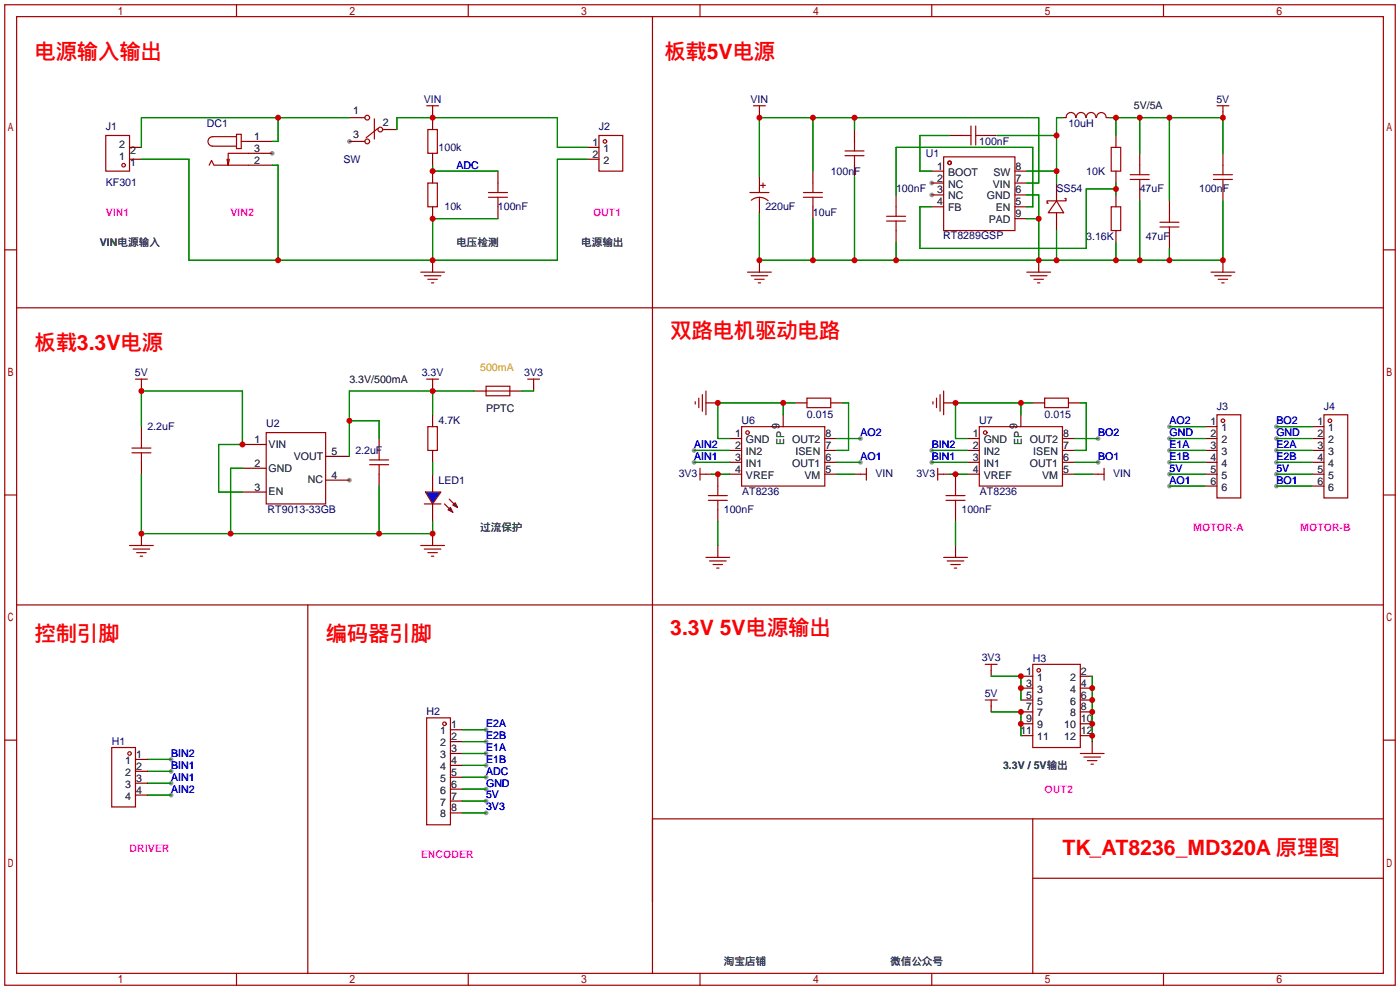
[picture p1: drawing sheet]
<svg xmlns="http://www.w3.org/2000/svg" width="299mm" height="212mm" viewBox="0 0 299 212" stroke-linecap="round" stroke-linejoin="round" font-family="sans-serif">
<g fill="#999">
<circle cx="74.7" cy="30.2" r=".51"/>
<circle cx="58.2" cy="32.8" r=".51"/>
<circle cx="199.1" cy="39.1" r=".51"/>
<circle cx="199.1" cy="41.7" r=".51"/>
<circle cx="74.7" cy="102.6" r=".51"/>
<circle cx="36.6" cy="162.3" r=".51"/>
<circle cx="36.6" cy="164.8" r=".51"/>
<circle cx="36.6" cy="167.4" r=".51"/>
<circle cx="36.6" cy="169.9" r=".51"/>
<circle cx="249.9" cy="93.7" r=".51"/>
<circle cx="249.9" cy="101.3" r=".51"/>
<circle cx="249.9" cy="98.8" r=".51"/>
<circle cx="249.9" cy="96.3" r=".51"/>
<circle cx="272.8" cy="93.7" r=".51"/>
<circle cx="272.8" cy="101.3" r=".51"/>
<circle cx="272.8" cy="98.8" r=".51"/>
<circle cx="272.8" cy="96.3" r=".51"/>
<circle cx="249.9" cy="103.9" r=".51"/>
<circle cx="249.9" cy="91.2" r=".51"/>
<circle cx="272.8" cy="103.9" r=".51"/>
<circle cx="272.8" cy="91.2" r=".51"/>
<circle cx="103.9" cy="156" r=".51"/>
<circle cx="103.9" cy="158.5" r=".51"/>
<circle cx="103.9" cy="161" r=".51"/>
<circle cx="103.9" cy="163.6" r=".51"/>
<circle cx="103.9" cy="166.1" r=".51"/>
<circle cx="103.9" cy="168.7" r=".51"/>
<circle cx="103.9" cy="171.2" r=".51"/>
<circle cx="103.9" cy="173.7" r=".51"/>
<circle cx="148.3" cy="96.3" r=".51"/>
<circle cx="148.3" cy="98.8" r=".51"/>
<circle cx="183.9" cy="98.8" r=".51"/>
<circle cx="183.9" cy="93.7" r=".51"/>
<circle cx="199.1" cy="96.3" r=".51"/>
<circle cx="199.1" cy="98.8" r=".51"/>
<circle cx="234.7" cy="98.8" r=".51"/>
<circle cx="234.7" cy="93.7" r=".51"/>
</g>
<g fill="none" stroke="#a10000" stroke-width=".25">
<path d="M1 1h297.2v209.6h-297.2zM3.6 3.6h292.1v204.4h-292.1zM50.5 1v2.6M100.1 1v2.6M149.6 1v2.6M199.1 1v2.6M248.7 1v2.6M22.6 29h5.1v7.6h-5.1zM44.7 35.3l.5-1 .5 1h7.4M49 34l-.2 1.3M50.5 28.7h1.1v3.1h-1.1zM50.5 29.2h-5a1.02 1.02 0 0 0-1.1 1 1.02 1.02 0 0 0 1.1 1h5"/>
<path d="M51.6 30.2h1.5M53.1 32.8h-4.3v2.5l-.3-1.3M77.2 25.1h.8M77.2 30.2h.8M80 25.4v4.3M80.8 27.4l-2.6 2.1M81.8 27.7h.5M91.2 22.6h2.5M91.4 27.7h2.1v5.1h-2.1zM91.4 39.1h2.1v5.1h-2.1zM92.5 22.6v1.3M106.4 39.1v2"/>
<path d="M128 29h5.1v7.6h-5.1zM161 22.6h2.6M162.3 22.6v1.3M162.6 39.6h1M163.1 39.1v1M173.7 39.1v2M180.6 33.3h4.1M180.6 32.3h4.1M182.6 30.2v2.1M182.6 33.3v2M201.7 33.5h15.2v15.8h-15.2zM205.5 29h2"/>
<path d="M207.5 26.9v4.1M208.5 26.9v4.1M208.5 29h2.1M227.9 25.1a1.01 1.01 0 0 1 1-1.1 1.01 1.01 0 0 1 1 1.1M230 25.1a1.01 1.01 0 0 1 1-1.1 1.01 1.01 0 0 1 1 1.1M232.2 25.1a1.01 1.01 0 0 1 1-1.1 1.01 1.01 0 0 1 1 1.1M234.4 25.1a1.01 1.01 0 0 1 1-1 1.01 1.01 0 0 1 1 1M237.5 31.5h2v5.1h-2zM241.6 38.4h4M241.6 37.3h4M243.6 35.3v2M243.6 38.4v2"/>
<path d="M259.3 38.4h4.1M259.3 37.3h4.1M260.1 22.6h2.5M261.4 22.6v1.3M261.4 35.3v2M261.4 38.4v2M1 53.4h2.6M89.9 58.2h5.1M90.7 58.9h3.5M91.4 59.7h2.1M104.4 42.2h4.1M104.4 41.1h4.1"/>
<path d="M106.4 42.2v2M159.8 58.2h5M160.3 41.1h4M160.5 58.9h3.6M160.6 42.8a2.74 2.74 0 0 1 3.6 .1M161.3 59.7h2M162.3 40.4v.7M162.3 42.2v.7M171.7 42.2h4.1M171.7 41.1h4.1M173.7 42.2v2M189.5 47.2h4"/>
<path d="M189.5 46.2h4M191.5 44.2v2M191.5 47.2v2.1M219.5 58.2h5M220.2 58.9h3.6M221 59.7h2M225.8 42.9l1.5 2.6h-3.3zM227.6 42.4h.2v.5h-4v.5h.2M237.5 44.2h2v5.1h-2zM247.9 48.5h4.1M247.9 47.5h4.1M249.9 45.5v2"/>
<path d="M249.9 48.5v2M258.8 58.2h5.1M259.6 58.9h3.5M260.3 59.7h2.1M295.7 53.4h2.5M92.2 60.5h.5M162.1 60.5h.5M221.7 60.5h.5M261.1 60.5h.5M103.9 82.5h5.1v2.1h-5.1zM103.9 83.6h5.1M260.1 88.6h5.1v17.8h-5.1z"/>
<path d="M1 105.8h2.6M90.7 107.7h3.5M295.7 105.8h2.5M1 158.2h2.6M295.7 158.2h2.5M50.5 208v2.6M100.1 208v2.6M149.6 208v2.6M199.1 208v2.6M248.7 208v2.6"/>
<circle cx="26.4" cy="35.3" r=".38"/>
<circle cx="78.5" cy="25.1" r=".51"/>
<circle cx="78.5" cy="30.2" r=".51"/>
<circle cx="81.3" cy="27.7" r=".51"/>
<circle cx="129.3" cy="30.2" r=".38"/>
<circle cx="202.9" cy="34.8" r=".38"/>
<circle cx="261.4" cy="89.9" r=".38"/>
</g>
<path d="M220.7 175v33M295.7 175h-156.3v33M220.7 187.7h75" fill="none" stroke="#900" stroke-width=".25"/>
<g fill="none" stroke="#008700" stroke-width=".25">
<path d="M30.2 34h10.2v21.6h78.7v-21.6h6.4M58.2 35.3h1.2v20.3M59.4 25.1v5.1h-1.2M74.7 25.1h-44.5v6.4M84.8 27.7v-2.6h34.3v6.4h6.4M92.5 35.3v1.3h13.9M162.3 37.8v-12.7h59.7v14h-2.5M173.7 25.1v11.5M182.6 25.1v2.6M182.6 37.8v17.8M202.9 29h-6.3v7.6h2.5M213.1 29h12.7"/>
<path d="M219.5 36.6h6.3M227.1 25.1h-1.3v14M237.2 25.1h24.2v7.7M238.5 25.1v3.9M238.5 39.1v2.6M243.6 25.1v7.7M249.9 25.1v17.8M106.4 46.7h-13.9v8.9M173.7 46.7v8.9M191.5 41.7v-10.2h29.2v12.7h-1.2M191.5 51.8v3.8M219.5 46.7h2.5"/>
<path d="M219.5 41.7h2.5v13.9M225.8 49.3v6.3M238.5 40.4h-6.3v12.7h-35.6v-8.9h2.5M238.5 51.8v3.8M243.6 42.9v12.7M249.9 53.1v2.5M261.4 42.9v12.7h-99.1v-10.1M249.9 93.7h7.7M249.9 98.8h7.7M249.9 96.3h7.7M249.9 101.3h7.7M31.5 162.3h5.1"/>
<path d="M31.5 164.8h5.1M31.5 167.4h5.1M31.5 169.9h5.1"/>
</g>
<g fill="none" stroke="#870000" stroke-width=".25">
<path d="M27.7 34h2.5M27.7 31.5h2.5M53.1 30.2h5.1M53.1 35.3h5.1M53.1 32.8h5.1M74.7 25.1h2.5M74.7 30.2h2.5M82.3 27.7h2.5M92.5 23.9v3.8M92.5 32.8v2.5M92.5 36.6v2.5M106.4 36.6v2.5"/>
<path d="M125.5 34h2.5M125.5 31.5h2.5M162.3 23.9v1.2M162.3 37.8v2.6M173.7 36.6v2.5M182.6 27.7v2.5M182.6 35.3v2.5M199.1 36.6h2.6M199.1 39.1h2.6M202.9 29h2.6M210.6 29h2.5M216.9 36.6h2.6"/>
<path d="M216.9 39.1h2.6M225.8 39.1v3.8M227.1 25.1h.7M236.5 25.1h.7M238.5 29v2.5M238.5 36.6v2.5M243.6 32.8v2.5M261.4 23.9v1.2M261.4 32.8v2.5M92.5 44.2v2.5M92.5 55.6v2.6M106.4 44.2v2.5"/>
<path d="M162.3 42.9v2.6M162.3 55.6v2.6M173.7 44.2v2.5M191.5 41.7v2.5M191.5 49.3v2.5M199.1 41.7h2.6M199.1 44.2h2.6M216.9 41.7h2.6M216.9 44.2h2.6M216.9 46.7h2.6M222 55.6v2.6M225.8 45.5v3.8"/>
<path d="M238.5 41.7v2.5M238.5 49.3v2.5M243.6 40.4v2.5M249.9 42.9v2.6M249.9 50.5v2.6M261.4 40.4v2.5M261.4 55.6v2.6M101.3 83.6h2.6M109 83.6h2.5M257.6 91.2h2.5M257.6 93.7h2.5M257.6 96.3h2.5"/>
<path d="M257.6 98.8h2.5M257.6 101.3h2.5M257.6 103.9h2.5"/>
</g>
<g fill="#00f" stroke="#a10000" stroke-width=".25">
<path d="M90.9 105.2h3.3l-1.7 2.5z"/>
<path d="M96.8 107.9l.5-.5 .5 1.1z"/>
<path d="M95.8 109l.5-.5 .5 1z"/>
</g>
<g fill="none" stroke="#a10000" stroke-width=".25">
<path d="M28.2 96.8h4.1M28.2 95.8h4.1M29 81h2.5M30.2 81v1.3M30.2 93.7v2.1M30.2 96.8v2M56.9 92.5h12.7v15.2h-12.7zM79 99.3h4.1M79 98.3h4.1M81 96.3v2M81 99.3v2M91.2 81h2.5"/>
<path d="M91.4 91.2h2.1v5.1h-2.1zM92.5 81v1.3M112.8 81h2.5M114 81v1.3M148.6 85.9v.5M149.4 85.1v2M150.1 84.3v3.6M150.9 83.6v5M158.5 91.2h17.8v12.7h-17.8zM172.5 85.1h5v2h-5zM199.4 85.9v.5M200.2 85.1v2"/>
<path d="M200.9 84.3v3.6M201.7 83.6v5M209.3 91.2h17.8v12.7h-17.8zM223.3 85.1h5v2h-5zM283 88.6h5v17.8h-5zM27.7 116.6h5.1M28.4 117.3h3.6M29.2 118.1h2M30 118.9h.5M89.9 116.6h5.1M90.7 117.3h3.5M91.4 118.1h2.1"/>
<path d="M92.2 118.9h.5M95 107.7l1 1M96 106.7l1 1M149.6 100.1v2.5M149.6 101.3h1.3M150.9 119.1h5.1M151.4 105.9h4M151.4 106.9h4M151.6 119.9h3.6M153.4 103.9v2M153.4 106.9v2.1M183.9 101.3h1.3"/>
<path d="M185.2 100.1v2.5M200.4 101.3h1.3M200.4 100.1v2.5M201.7 119.1h5.1M202.2 105.9h4M202.2 106.9h4M202.4 119.9h3.6M204.2 103.9v2M204.2 106.9v2.1M234.7 101.3h1.3M236 100.1v2.5M152.4 120.6h2"/>
<path d="M153.2 121.4h.5M203.2 120.6h2M204 121.4h.5M23.9 159.8h5.1v12.7h-5.1zM91.2 153.4h5.1v22.9h-5.1zM210.6 149.6h2.5M210.6 142h2.5M211.8 142v1.3M211.8 149.6v1.3M220.7 142h10.2v17.8h-10.2zM230.9 161h5.1M231.6 161.8h3.6"/>
<path d="M232.4 162.6h2M233.2 163.3h.5"/>
<circle cx="159.8" cy="92.5" r=".38"/>
<circle cx="210.6" cy="92.5" r=".38"/>
<circle cx="284.2" cy="89.9" r=".38"/>
<circle cx="95" cy="154.7" r=".38"/>
<circle cx="222" cy="143.3" r=".38"/>
<circle cx="27.7" cy="161" r=".38"/>
</g>
<g fill="none" stroke="#870000" stroke-width=".25">
<path d="M30.2 82.3v1.3M30.2 91.2v2.5M30.2 98.8v2.5M51.8 95h5.1M69.6 97.5h5.1M81 93.7v2.6M92.5 82.3v1.3M92.5 88.6v2.6M92.5 96.3v2.5M114 82.3v1.3M150.9 86.1h2.5M156 93.7h2.5"/>
<path d="M156 96.3h2.5M156 98.8h2.5M167.4 88.6v2.6M169.9 86.1h2.6M176.3 93.7h2.5M176.3 96.3h2.5M176.3 98.8h2.5M177.5 86.1h2.6M201.7 86.1h2.5M206.8 93.7h2.5M206.8 96.3h2.5M206.8 98.8h2.5"/>
<path d="M218.2 88.6v2.6M220.7 86.1h2.6M227.1 93.7h2.5M227.1 96.3h2.5M227.1 98.8h2.5M228.3 86.1h2.6M280.4 91.2h2.6M280.4 93.7h2.6M280.4 96.3h2.6M280.4 98.8h2.6M30.2 114v2.6M51.8 100.1h5.1"/>
<path d="M51.8 105.2h5.1M69.6 102.6h5.1M81 101.3v2.6M92.5 101.3v3.9M92.5 107.7v3.8M92.5 114v2.6M150.9 101.3h1.2M153.4 101.3v2.6M153.4 109v2.5M153.4 116.6v2.5M156 101.3h2.5M176.3 101.3h2.5"/>
<path d="M182.6 101.3h1.3M201.7 101.3h1.2M204.2 101.3v2.6M204.2 109v2.5M204.2 116.6v2.5M206.8 101.3h2.5M227.1 101.3h2.5M233.4 101.3h1.3M280.4 101.3h2.6M280.4 103.9h2.6M96.3 156h2.5M96.3 158.5h2.5"/>
<path d="M211.8 143.3v1.2M211.8 150.9v1.2M218.2 144.5h2.5M218.2 157.2h2.5M218.2 147.1h2.5M218.2 154.7h2.5M218.2 149.6h2.5M218.2 152.1h2.5M230.9 144.5h2.5M230.9 157.2h2.5M230.9 147.1h2.5M230.9 154.7h2.5"/>
<path d="M230.9 149.6h2.5M230.9 152.1h2.5M233.4 158.5v2.5M29 162.3h2.5M29 164.8h2.5M29 167.4h2.5M29 169.9h2.5M96.3 161h2.5M96.3 163.6h2.5M96.3 166.1h2.5M96.3 168.7h2.5M96.3 171.2h2.5"/>
<path d="M96.3 173.7h2.5"/>
</g>
<g fill="none" stroke="#008700" stroke-width=".25">
<path d="M30.2 91.2v-7.6h21.6v11.4h-5.1v10.2h5.1M74.7 89.9h6.3v3.8M92.5 83.6v5M92.5 98.8v2.5M101.3 83.6h-26.6v13.9M111.5 83.6h2.5M148.3 98.8h7.7M148.3 96.3h7.7M167.4 86.1v2.5M169.9 86.1h-16.5v7.6h2.6M178.8 93.7h5.1M178.8 98.8h5.1"/>
<path d="M180.1 86.1h1.3v10.2h-2.6M199.1 98.8h7.7M199.1 96.3h7.7M218.2 86.1v2.5M220.7 86.1h-16.5v7.6h2.6M229.6 93.7h5.1M229.6 98.8h5.1M230.9 86.1h1.3v10.2h-2.6M249.9 91.2h7.7M272.8 93.7h7.6M272.8 98.8h7.6M272.8 96.3h7.6"/>
<path d="M272.8 91.2h7.6M30.2 101.3v12.7h62.3v-2.5M51.8 100.1h-2.5v13.9M81 103.9v10.1M152.1 101.3h3.9M153.4 111.5v5.1M178.8 101.3h3.8M202.9 101.3h3.9M204.2 111.5v5.1M229.6 101.3h3.8M249.9 103.9h7.7M272.8 101.3h7.6"/>
<path d="M272.8 103.9h7.6M98.8 156h5.1M98.8 158.5h5.1M211.8 152.1h6.4v5.1M211.8 144.5h6.4v5.1M233.4 144.5v14M98.8 161h5.1M98.8 163.6h5.1M98.8 166.1h5.1M98.8 168.7h5.1M98.8 171.2h5.1M98.8 173.7h5.1"/>
</g>
<path d="M139.4 3.6v189.2M3.6 65.8h292.1M3.6 129.3h292.1M65.8 129.3v78.7" fill="none" stroke="#900" stroke-width=".25"/>
<g fill="#c00">
<circle cx="92.5" cy="25.1" r=".63"/>
<circle cx="92.5" cy="36.6" r=".63"/>
<circle cx="59.4" cy="25.1" r=".63"/>
<circle cx="92.5" cy="55.6" r=".63"/>
<circle cx="92.5" cy="46.7" r=".63"/>
<circle cx="59.4" cy="55.6" r=".63"/>
<circle cx="225.8" cy="29" r=".63"/>
<circle cx="225.8" cy="36.6" r=".63"/>
<circle cx="238.5" cy="40.4" r=".63"/>
<circle cx="182.6" cy="25.1" r=".63"/>
<circle cx="173.7" cy="25.1" r=".63"/>
<circle cx="162.3" cy="25.1" r=".63"/>
<circle cx="261.4" cy="25.1" r=".63"/>
<circle cx="249.9" cy="25.1" r=".63"/>
<circle cx="243.6" cy="25.1" r=".63"/>
<circle cx="238.5" cy="25.1" r=".63"/>
<circle cx="249.9" cy="55.6" r=".63"/>
<circle cx="261.4" cy="55.6" r=".63"/>
<circle cx="243.6" cy="55.6" r=".63"/>
<circle cx="238.5" cy="55.6" r=".63"/>
<circle cx="225.8" cy="55.6" r=".63"/>
<circle cx="222" cy="55.6" r=".63"/>
<circle cx="191.5" cy="55.6" r=".63"/>
<circle cx="222" cy="46.7" r=".63"/>
<circle cx="182.6" cy="55.6" r=".63"/>
<circle cx="173.7" cy="55.6" r=".63"/>
<circle cx="162.3" cy="55.6" r=".63"/>
<circle cx="92.5" cy="83.6" r=".63"/>
<circle cx="74.7" cy="89.9" r=".63"/>
<circle cx="30.2" cy="83.6" r=".63"/>
<circle cx="51.8" cy="95" r=".63"/>
<circle cx="49.3" cy="114" r=".63"/>
<circle cx="30.2" cy="114" r=".63"/>
<circle cx="81" cy="114" r=".63"/>
<circle cx="92.5" cy="114" r=".63"/>
<circle cx="233.4" cy="147.1" r=".63"/>
<circle cx="233.4" cy="149.6" r=".63"/>
<circle cx="233.4" cy="152.1" r=".63"/>
<circle cx="233.4" cy="154.7" r=".63"/>
<circle cx="233.4" cy="157.2" r=".63"/>
<circle cx="218.2" cy="152.1" r=".63"/>
<circle cx="218.2" cy="154.7" r=".63"/>
<circle cx="218.2" cy="144.5" r=".63"/>
<circle cx="218.2" cy="147.1" r=".63"/>
<circle cx="153.4" cy="101.3" r=".63"/>
<circle cx="167.4" cy="86.1" r=".63"/>
<circle cx="153.4" cy="86.1" r=".63"/>
<circle cx="204.2" cy="101.3" r=".63"/>
<circle cx="218.2" cy="86.1" r=".63"/>
<circle cx="204.2" cy="86.1" r=".63"/>
</g>
<g font-size="4.5" fill="#f00">
<text x="7.4" y="12.6">电源输入输出</text>
<text x="142" y="12.6">板载5V电源</text>
<text x="7.4" y="74.9">板载3.3V电源</text>
<text x="143.3" y="72.3">双路电机驱动电路</text>
<text x="7.4" y="137.1">控制引脚</text>
<text x="69.6" y="137.1">编码器引脚</text>
<text x="143.3" y="135.8">3.3V 5V电源输出</text>
<text x="227.1" y="182.8">TK_AT8236_MD320A 原理图</text>
</g>
<g font-size="2.3" fill="#000080">
<text x="90.6" y="21.9">VIN</text>
<text x="160.4" y="21.9">VIN</text>
<text x="260" y="21.9">5V</text>
<text x="22.6" y="27.9">J1</text>
<text x="44.2" y="27.1">DC1</text>
<text x="128" y="27.9">J2</text>
<text x="228.3" y="27.1">10uH</text>
<text x="73.4" y="34.8">SW</text>
<text x="93.7" y="32.2">100k</text>
<text x="197.9" y="33.5">U1</text>
<text x="209.3" y="31">100nF</text>
<text x="22.6" y="39.8">KF301</text>
<text x="177.5" y="37.3">100nF</text>
<text x="191.5" y="41.1">100nF</text>
<text x="225.8" y="41.1">SS54</text>
<text x="232.2" y="37.3">10K</text>
<text x="243.6" y="41.1">47uF</text>
<text x="256.3" y="41.1">100nF</text>
<text x="95" y="44.9">10k</text>
<text x="106.4" y="44.9">100nF</text>
<text x="163.6" y="44.9">220uF</text>
<text x="173.7" y="46.2">10uF</text>
<text x="201.6" y="51.1">RT8289GSP</text>
<text x="232.2" y="51.3">3.16K</text>
<text x="244.9" y="51.3">47uF</text>
<text x="28.8" y="80.3">5V</text>
<text x="90.1" y="80.3">3.3V</text>
<text x="112" y="80.3">3V3</text>
<text x="172.5" y="89.3">0.015</text>
<text x="223.3" y="89.3">0.015</text>
<text x="260.1" y="87.6">J3</text>
<text x="283" y="87.6">J4</text>
<text x="31.5" y="91.9">2.2uF</text>
<text x="56.9" y="91.3">U2</text>
<text x="93.7" y="90.6">4.7K</text>
<text x="158.5" y="90.6">U6</text>
<text x="209.3" y="90.6">U7</text>
<text x="75.9" y="97">2.2uF</text>
<text x="145" y="101.9">3V3</text>
<text x="187.1" y="101.9">VIN</text>
<text x="195.8" y="101.9">3V3</text>
<text x="237.9" y="101.9">VIN</text>
<text x="93.7" y="103.3">LED1</text>
<text x="158.6" y="105.8">AT8236</text>
<text x="209.4" y="105.8">AT8236</text>
<text x="57.2" y="109.6">RT9013-33GB</text>
<text x="154.7" y="109.7">100nF</text>
<text x="205.5" y="109.7">100nF</text>
<text x="209.8" y="141.3">3V3</text>
<text x="220.7" y="141.4">H3</text>
<text x="210.4" y="148.9">5V</text>
<text x="91.2" y="152.9">H2</text>
<text x="23.9" y="159.2">H1</text>
</g>
<g font-size="2.3">
<text x="242.3" y="23.3">5V/5A</text>
<text x="54.4" y="29.9">1</text>
<text x="75.5" y="24.3">1</text>
<text x="75.5" y="29.4">3</text>
<text x="81.8" y="26.9">2</text>
<text x="25.5" y="34.3">1</text>
<text x="25.5" y="31.7">2</text>
<text x="27.8" y="35.5">1</text>
<text x="27.8" y="33">2</text>
<text x="54.4" y="35">2</text>
<text x="54.4" y="32.5">3</text>
<text x="126.6" y="31.2">1</text>
<text x="126.6" y="33.7">2</text>
<text x="129" y="32.5">1</text>
<text x="129" y="35">2</text>
<text x="200.3" y="36.3">1</text>
<text x="200.3" y="38.8">2</text>
<text x="200.3" y="41.3">3</text>
<text x="202.6" y="37.5">BOOT</text>
<text x="202.6" y="40.1">NC</text>
<text x="212.2" y="40.1">VIN</text>
<text x="212.3" y="37.5">SW</text>
<text x="217" y="41.3">6</text>
<text x="217" y="38.8">7</text>
<text x="217" y="36.3">8</text>
<text x="200.3" y="43.9">4</text>
<text x="202.6" y="42.6">NC</text>
<text x="202.6" y="45.2">FB</text>
<text x="210.9" y="42.6">GND</text>
<text x="211.3" y="47.7">PAD</text>
<text x="212.8" y="45.2">EN</text>
<text x="217" y="43.9">5</text>
<text x="217" y="46.4">9</text>
<text x="21.3" y="52.5">VIN电源输入</text>
<text x="97.5" y="52.5">电压检测</text>
<text x="124.2" y="52.5">电源输出</text>
<text x="74.7" y="81.8">3.3V/500mA</text>
<text x="103.9" y="88.1">PPTC</text>
<text x="54.4" y="94.7">1</text>
<text x="57.4" y="95.7">VIN</text>
<text x="157.1" y="93.4">1</text>
<text x="157.1" y="96">2</text>
<text x="159.4" y="94.7">GND</text>
<text x="166.6" y="91.7" transform="rotate(-90 166.6 91.7)">9</text>
<text x="167.6" y="95.2" transform="rotate(-90 167.6 95.2)">EP</text>
<text x="169.3" y="94.7">OUT2</text>
<text x="176.4" y="96">7</text>
<text x="176.4" y="93.4">8</text>
<text x="207.9" y="93.4">1</text>
<text x="207.9" y="96">2</text>
<text x="210.2" y="94.7">GND</text>
<text x="217.4" y="91.7" transform="rotate(-90 217.4 91.7)">9</text>
<text x="218.4" y="95.2" transform="rotate(-90 218.4 95.2)">EP</text>
<text x="220.1" y="94.7">OUT2</text>
<text x="227.2" y="96">7</text>
<text x="227.2" y="93.4">8</text>
<text x="258.7" y="90.9">1</text>
<text x="258.7" y="93.4">2</text>
<text x="258.7" y="96">3</text>
<text x="261" y="92.1">1</text>
<text x="261" y="94.7">2</text>
<text x="281.6" y="90.9">1</text>
<text x="281.6" y="93.4">2</text>
<text x="281.6" y="96">3</text>
<text x="283.9" y="92.1">1</text>
<text x="283.9" y="94.7">2</text>
<text x="54.4" y="99.8">2</text>
<text x="57.4" y="100.8">GND</text>
<text x="62.8" y="98.2">VOUT</text>
<text x="70.9" y="97.2">5</text>
<text x="157.1" y="98.5">3</text>
<text x="157.1" y="101">4</text>
<text x="159.4" y="97.2">IN2</text>
<text x="159.4" y="99.8">IN1</text>
<text x="169.3" y="99.8">OUT1</text>
<text x="170" y="97.2">ISEN</text>
<text x="176.4" y="101">5</text>
<text x="176.4" y="98.5">6</text>
<text x="207.9" y="98.5">3</text>
<text x="207.9" y="101">4</text>
<text x="210.2" y="97.2">IN2</text>
<text x="210.2" y="99.8">IN1</text>
<text x="220.1" y="99.8">OUT1</text>
<text x="220.8" y="97.2">ISEN</text>
<text x="227.2" y="101">5</text>
<text x="227.2" y="98.5">6</text>
<text x="258.7" y="98.5">4</text>
<text x="258.7" y="101">5</text>
<text x="261" y="97.2">3</text>
<text x="261" y="99.8">4</text>
<text x="281.6" y="98.5">4</text>
<text x="281.6" y="101">5</text>
<text x="283.9" y="97.2">3</text>
<text x="283.9" y="99.8">4</text>
<text x="54.4" y="104.8">3</text>
<text x="57.4" y="105.9">EN</text>
<text x="65.8" y="103.3">NC</text>
<text x="70.9" y="102.3">4</text>
<text x="159.4" y="102.3">VREF</text>
<text x="171.9" y="102.3">VM</text>
<text x="210.2" y="102.3">VREF</text>
<text x="222.7" y="102.3">VM</text>
<text x="258.7" y="103.6">6</text>
<text x="261" y="102.3">5</text>
<text x="261" y="104.8">6</text>
<text x="281.6" y="103.6">6</text>
<text x="283.9" y="102.3">5</text>
<text x="283.9" y="104.8">6</text>
<text x="102.6" y="113.5">过流保护</text>
<text x="219.3" y="144.2">1</text>
<text x="219.3" y="146.8">3</text>
<text x="219.3" y="149.3">5</text>
<text x="221.7" y="145.5">1</text>
<text x="221.7" y="148">3</text>
<text x="228.7" y="148">4</text>
<text x="228.7" y="145.5">2</text>
<text x="231" y="149.3">6</text>
<text x="231" y="146.8">4</text>
<text x="231" y="144.2">2</text>
<text x="96.4" y="155.6">1</text>
<text x="219.3" y="151.8">7</text>
<text x="219.3" y="154.4">9</text>
<text x="221.7" y="150.6">5</text>
<text x="221.7" y="153.1">7</text>
<text x="221.7" y="155.6">9</text>
<text x="227.4" y="155.6">10</text>
<text x="228.7" y="153.1">8</text>
<text x="228.7" y="150.6">6</text>
<text x="231" y="154.4">10</text>
<text x="231" y="151.8">8</text>
<text x="29.1" y="162">1</text>
<text x="94.1" y="156.9">1</text>
<text x="94.1" y="159.5">2</text>
<text x="94.1" y="162">3</text>
<text x="96.4" y="158.2">2</text>
<text x="96.4" y="160.7">3</text>
<text x="218.1" y="156.9">11</text>
<text x="221.7" y="158.2">11</text>
<text x="227.4" y="158.2">12</text>
<text x="231" y="156.9">12</text>
<text x="26.8" y="163.3">1</text>
<text x="26.8" y="165.8">2</text>
<text x="29.1" y="164.5">2</text>
<text x="29.1" y="167.1">3</text>
<text x="94.1" y="164.5">4</text>
<text x="94.1" y="167.1">5</text>
<text x="96.4" y="163.3">4</text>
<text x="96.4" y="165.8">5</text>
<text x="214.4" y="164.3">3.3V / 5V输出</text>
<text x="26.8" y="168.3">3</text>
<text x="26.8" y="170.9">4</text>
<text x="29.1" y="169.6">4</text>
<text x="94.1" y="169.6">6</text>
<text x="94.1" y="172.2">7</text>
<text x="96.4" y="168.3">6</text>
<text x="96.4" y="170.9">7</text>
<text x="96.4" y="173.4">8</text>
<text x="94.1" y="174.7">8</text>
<text x="154.7" y="206.2">淘宝店铺</text>
<text x="190.2" y="206.2">微信公众号</text>
</g>
<g font-size="2.3" fill="#00f">
<text x="97.5" y="36">ADC</text>
<text x="148.3" y="95.7">AIN2</text>
<text x="183.9" y="93.2">AO2</text>
<text x="199.1" y="95.7">BIN2</text>
<text x="234.7" y="93.2">BO2</text>
<text x="249.9" y="93.2">GND</text>
<text x="249.9" y="95.7">E1A</text>
<text x="249.9" y="90.6">AO2</text>
<text x="272.8" y="93.2">GND</text>
<text x="272.8" y="95.7">E2A</text>
<text x="272.8" y="90.6">BO2</text>
<text x="148.3" y="98.3">AIN1</text>
<text x="183.9" y="98.3">AO1</text>
<text x="199.1" y="98.3">BIN1</text>
<text x="234.7" y="98.3">BO1</text>
<text x="249.9" y="100.8">5V</text>
<text x="249.9" y="98.3">E1B</text>
<text x="272.8" y="100.8">5V</text>
<text x="272.8" y="98.3">E2B</text>
<text x="249.9" y="103.3">AO1</text>
<text x="272.8" y="103.3">BO1</text>
<text x="103.9" y="155.4">E2A</text>
<text x="36.6" y="161.8">BIN2</text>
<text x="103.9" y="158">E2B</text>
<text x="103.9" y="160.5">E1A</text>
<text x="36.6" y="164.3">BIN1</text>
<text x="36.6" y="166.8">AIN1</text>
<text x="103.9" y="163">E1B</text>
<text x="103.9" y="165.6">ADC</text>
<text x="36.6" y="169.4">AIN2</text>
<text x="103.9" y="168.1">GND</text>
<text x="103.9" y="170.7">5V</text>
<text x="103.9" y="173.2">3V3</text>
</g>
<g font-size="2.3" fill="#f0f">
<text x="22.6" y="46.2">VIN1</text>
<text x="49.3" y="46.2">VIN2</text>
<text x="126.7" y="46.2">OUT1</text>
<text x="255" y="113.5">MOTOR-A</text>
<text x="277.9" y="113.5">MOTOR-B</text>
<text x="223.3" y="169.4">OUT2</text>
<text x="27.7" y="182.1">DRIVER</text>
<text x="89.9" y="183.4">ENCODER</text>
</g>
<text font-size="2.3" fill="#c90" x="102.6" y="79.2">500mA</text>
</svg>
